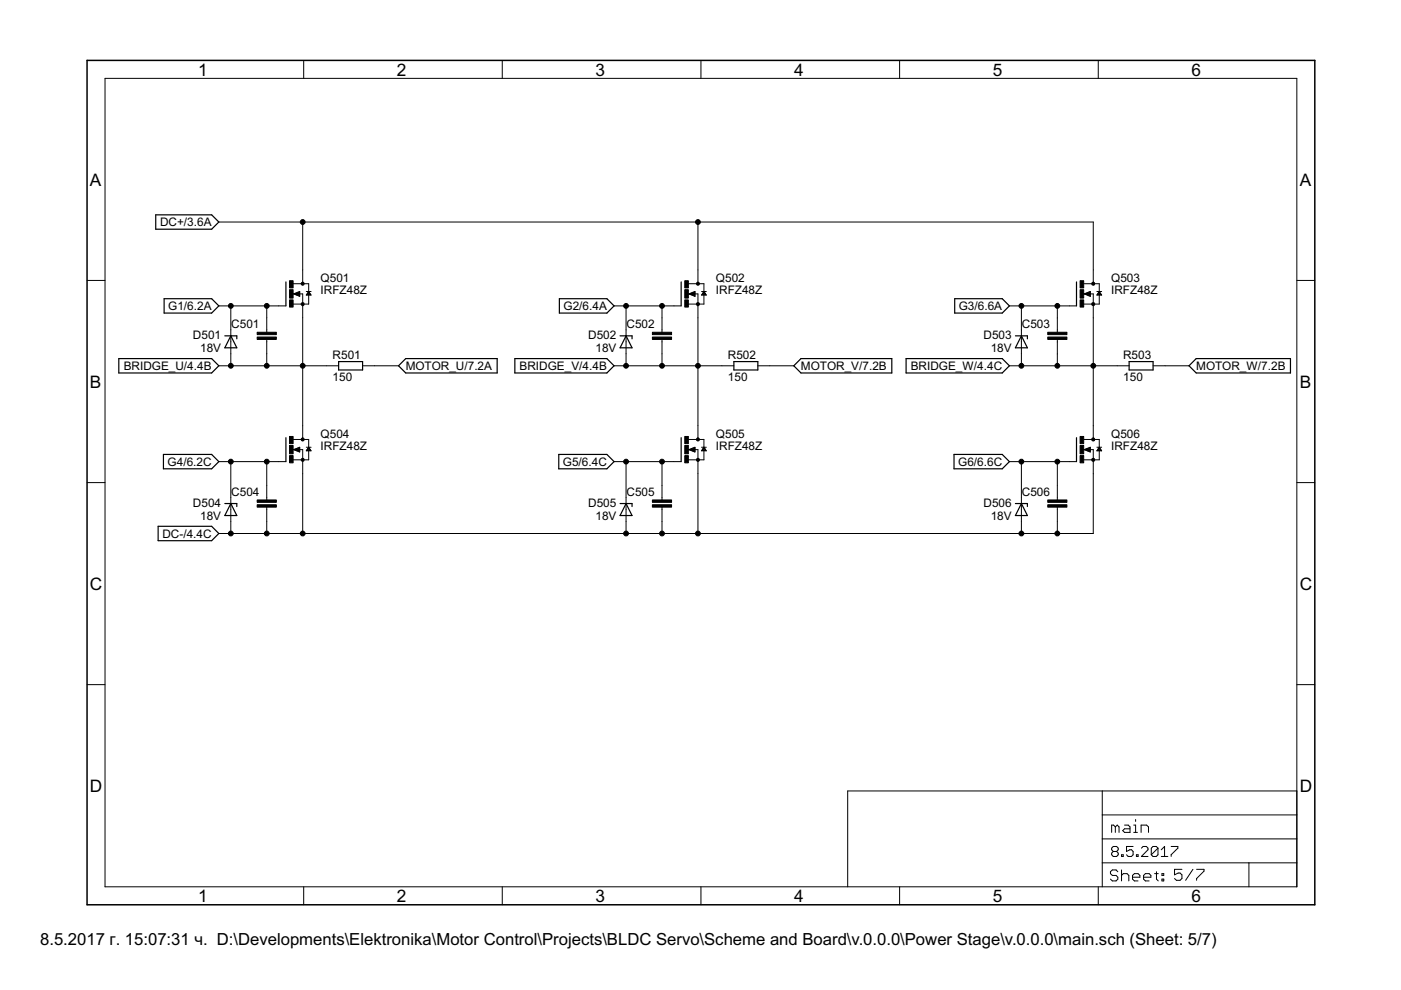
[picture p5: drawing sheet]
<svg xmlns="http://www.w3.org/2000/svg" width="297mm" height="210mm" viewBox="0 0 297 210" stroke-linecap="round" stroke-linejoin="round" font-family="sans-serif">
<g fill="#000" stroke="#000" stroke-width=".25">
<path d="M33 45.6v3zM33 48.6h11.9zM33 45.6h11.9zM44.9 48.6l1.5-1.5zM44.9 45.6l1.5 1.5zM60.6 59.8v5.1zM144.4 59.8v5.1zM228.2 59.8v5.1zM25.2 76v3.1zM34.8 63.3v3.1zM25.2 79.1h19.7zM25.2 76h19.7z"/>
<path d="M34.8 66.4h10.1zM34.8 63.3h10.1zM44.9 79.1l1.5-1.5zM44.9 76l1.5 1.6zM44.9 66.4l1.5-1.5zM44.9 63.3l1.5 1.6zM47.7 71.2h1.2zM47.7 73.7h2.5zM48.9 71.2l-1.2 2.5zM48.9 71.2h1.3zM48.9 71.2l1.3 2.5zM50.2 71.2v.6z"/>
<path d="M71.8 78.4h5.1zM71.8 76.7v1.7zM71.8 76.7h5.1zM76.9 76.7v1.7zM84.5 77.6l1.5-1.6zM84.5 77.6l1.5 1.5zM86 76h19.4zM86 79.1h19.4zM105.4 76v3.1zM109.2 76v3.1zM118.6 63.3v3.1zM109.2 79.1h19.5z"/>
<path d="M109.2 76h19.5zM118.6 66.4h10.1zM118.6 63.3h10.1zM130.2 77.6l-1.5 1.5zM128.7 76l1.5 1.6zM130.2 64.9l-1.5 1.5zM128.7 63.3l1.5 1.6zM131.5 71.2h1.2zM131.5 73.7h2.5zM132.7 71.2l-1.2 2.5zM132.7 71.2h1.3zM132.7 71.2l1.3 2.5z"/>
<path d="M134 71.2v.6zM155.6 78.4h5.1zM155.6 76.7v1.7zM155.6 76.7h5.1zM160.7 76.7v1.7zM168.3 77.6l1.5-1.6zM168.3 77.6l1.5 1.5zM169.8 76h19.3zM169.8 79.1h19.3zM189.1 76v3.1zM192.1 76v3.1zM202.4 63.3v3.1z"/>
<path d="M192.1 79.1h20.4zM192.1 76h20.4zM202.4 66.4h10.1zM202.4 63.3h10.1zM214 77.6l-1.5 1.5zM212.5 76l1.5 1.6zM214 64.9l-1.5 1.5zM212.5 63.3l1.5 1.6zM215.3 71.2h1.3zM215.3 73.7h2.5zM216.6 71.2l-1.3 2.5zM216.6 71.2h1.2z"/>
<path d="M216.6 71.2l1.2 2.5zM217.8 71.2v.6zM239.4 78.4h5.1zM239.4 76.7v1.7zM239.4 76.7h5.1zM244.5 76.7v1.7zM252.1 77.6l1.5-1.6zM252.1 77.6l1.5 1.5zM253.6 76h20zM253.6 79.1h20zM273.6 76v3.1zM34.6 96.4v3z"/>
<path d="M34.6 99.4h10.3zM34.6 96.4h10.3zM44.9 99.4l1.5-1.5zM44.9 96.4l1.5 1.5zM60.6 92.8v5.1zM118.5 96.4v3zM118.5 99.4h10.2zM118.5 96.4h10.2zM130.2 97.9l-1.5 1.5zM128.7 96.4l1.5 1.5zM144.4 92.8v5.1zM202.3 96.4v3z"/>
<path d="M202.3 99.4h10.2zM202.3 96.4h10.2zM214 97.9l-1.5 1.5zM212.5 96.4l1.5 1.5zM228.2 92.8v5.1zM33.5 111.6v3zM33.5 114.6h11.4zM33.5 111.6h11.4zM44.9 114.6l1.5-1.5zM44.9 111.6l1.5 1.5zM47.7 106.8h1.2zM47.7 109.3h2.5z"/>
<path d="M48.9 106.8l-1.2 2.5zM48.9 106.8h1.3zM48.9 106.8l1.3 2.5zM50.2 106.8v.6zM131.5 106.8h1.2zM131.5 109.3h2.5zM132.7 106.8l-1.2 2.5zM132.7 106.8h1.3zM132.7 106.8l1.3 2.5zM134 106.8v.6zM215.3 106.8h1.3zM215.3 109.3h2.5z"/>
<path d="M216.6 106.8l-1.3 2.5zM216.6 106.8h1.2zM216.6 106.8l1.2 2.5zM217.8 106.8v.6z"/>
</g>
<g fill="#000" stroke="#000" stroke-width=".21">
<path d="M22.3 16.6v171.4zM64.4 12.8v3.8zM106.5 12.8v3.8zM148.6 12.8v3.8zM190.7 12.8v3.8zM232.9 12.8v3.8zM22.3 16.6h252.7zM18.5 59.5h3.8zM46.4 47.1h17.8zM64.2 59.8v.4zM64.2 57.2v2.6zM64.2 47.1v10.1z"/>
<path d="M64.2 47.1h83.8zM148 59.8v.4zM148 57.2v2.6zM148 47.1h83.8zM148 47.1v10.1zM231.8 59.8v.4zM231.8 57.2v2.6zM231.8 47.1v10.1zM275 59.5h3.8zM46.4 77.6h2.5zM46.4 64.9h2.5zM48.9 72.5v2.5z"/>
<path d="M48.9 69.9v2.6zM48.9 77.6h7.7zM48.9 75v2.6zM48.9 64.9h7.7zM48.9 64.9v5zM56.6 67.4v2.5zM56.6 72.5v2.5zM56.6 69.9v.5zM56.6 72v.5zM56.6 77.6h7.6zM56.6 75v2.6zM56.6 64.9h2.5z"/>
<path d="M56.6 64.9v2.5zM59.1 64.9h1.5zM62 62.3h2.2zM62.1 64.5h2.1zM62.3 62.3l1.2 .5zM62.3 62.3h1.2zM62.5 62.2h1zM62.6 62.5h.9zM62.8 62.1h.7zM62.9 62.6h.6zM63.1 62h.4zM63.2 62.7h.3z"/>
<path d="M63.5 61.8v1zM62.3 62.3l1.2-.5zM64.2 64.9v2.5zM64.2 64.5v.4zM62.2 60.2h2zM64.2 62.3v2.2zM64.2 67.4v10.2zM64.2 77.6h5.1zM64.9 62.6h1.1zM64.9 61.8h.5zM65 62.5h.9zM65.1 62.3h.7z"/>
<path d="M65.2 62.2h.5zM65.3 62.1h.3zM65.3 62h.3zM65.4 61.8l-.5 .8zM65.4 61.8h.6zM64.2 60.2h1.2zM65.4 60.2v1.6zM65.4 62.4v2.1zM64.2 64.5h1.2zM65.4 61.8l.6 .8zM69.3 77.6h2.5zM76.9 77.6h2.5z"/>
<path d="M79.4 77.6h5.1zM130.2 77.6h2.5zM130.2 64.9h2.5zM132.7 72.5v2.5zM132.7 69.9v2.6zM132.7 77.6h7.7zM132.7 75v2.6zM132.7 64.9h7.7zM132.7 64.9v5zM140.4 67.4v2.5zM140.4 72.5v2.5zM140.4 69.9v.5z"/>
<path d="M140.4 72v.5zM140.4 77.6h7.6zM140.4 75v2.6zM140.4 64.9h2.5zM140.4 64.9v2.5zM142.9 64.9h1.5zM145.8 62.3h2.2zM145.9 64.5h2.1zM146.1 62.3l1.2 .5zM146.1 62.3h1.2zM146.3 62.2h1zM146.4 62.5h.9z"/>
<path d="M146.6 62.1h.7zM146.7 62.6h.6zM146.9 62h.4zM147 62.7h.3zM147.3 61.8v1zM146.1 62.3l1.2-.5zM148 64.9v2.5zM148 64.5v.4zM146 60.2h2zM148 62.3v2.2zM148 67.4v10.2zM148 77.6h5.1z"/>
<path d="M148.7 62.6h1.1zM148.7 61.8h.5zM148.8 62.5h.9zM148.9 62.3h.7zM149 62.2h.5zM149.1 62.1h.3zM149.1 62h.3zM149.2 61.8l-.5 .8zM149.2 61.8h.6zM148 60.2h1.2zM149.2 60.2v1.6zM149.2 62.4v2.1z"/>
<path d="M148 64.5h1.2zM149.2 61.8l.6 .8zM153.1 77.6h2.5zM160.7 77.6h2.5zM163.2 77.6h5.1zM214 64.9h2.6zM216.6 72.5v2.5zM216.6 69.9v2.6zM214 77.6h2.6zM216.6 75v2.6zM216.6 64.9h7.6zM216.6 64.9v5z"/>
<path d="M224.2 67.4v2.5zM224.2 72.5v2.5zM224.2 69.9v.5zM224.2 72v.5zM216.6 77.6h7.6zM224.2 75v2.6zM224.2 64.9h2.5zM224.2 64.9v2.5zM226.7 64.9h1.5zM229.6 62.3h2.2zM229.8 64.5h2zM229.9 62.3l1.3 .5z"/>
<path d="M229.9 62.3h1.3zM230.1 62.2h1.1zM230.2 62.5h1zM230.4 62.1h.8zM230.5 62.6h.7zM230.7 62h.5zM230.8 62.7h.4zM231.2 61.8v1zM229.9 62.3l1.3-.5zM231.8 64.9v2.5zM231.8 64.5v.4zM229.8 60.2h2z"/>
<path d="M231.8 62.3v2.2zM231.8 67.4v10.2zM224.2 77.6h7.6zM232.6 62.6h1zM232.6 61.8h.5zM232.6 62.5h.9zM232.7 62.3h.7zM232.8 62.2h.5zM232.9 62.1h.3zM232.9 62h.3zM233.1 61.8l-.5 .8zM233.1 61.8h.5z"/>
<path d="M231.8 60.2h1.3zM233.1 60.2v1.6zM233.1 62.4v2.1zM231.8 64.5h1.3zM233.1 61.8l.5 .8zM236.9 77.6h2.5zM231.8 77.6h5.1zM244.5 77.6h2.5zM247 77.6h5.1zM46.4 97.9h2.5zM48.9 97.9h7.7zM56.6 97.9h2.5z"/>
<path d="M59.1 97.9h1.5zM62 95.3h2.2zM62.1 97.5h2.1zM62.3 95.3l1.2 .5zM62.4 95.4h1.1zM62.5 95.2h1zM62.7 95.5h.8zM62.8 95.1h.7zM63 95.6h.5zM63.1 95h.4zM63.3 95.7h.2zM63.4 94.9h.1z"/>
<path d="M63.5 94.8v1zM62.3 95.3l1.2-.5zM64.2 92.8v.4zM64.2 97.5v.4zM62.2 93.2h2zM64.2 90.3v2.5zM64.2 95.3v2.2zM64.2 77.6v12.7zM64.9 95.6h1.1zM64.9 94.8h.5zM65 95.5h.9zM65.1 95.4h.7z"/>
<path d="M65.2 95.2h.5zM65.2 95.1h.4zM65.3 95h.3zM65.4 94.8l-.5 .8zM65.4 94.8h.6zM64.2 93.2h1.2zM65.4 93.2v1.6zM65.4 95.5v2zM64.2 97.5h1.2zM65.4 94.8l.6 .8zM130.2 97.9h2.5zM132.7 97.9h7.7z"/>
<path d="M140.4 97.9h2.5zM142.9 97.9h1.5zM145.8 95.3h2.2zM145.9 97.5h2.1zM146.1 95.3l1.2 .5zM146.2 95.4h1.1zM146.3 95.2h1zM146.5 95.5h.8zM146.6 95.1h.7zM146.8 95.6h.5zM146.9 95h.4zM147.1 95.7h.2z"/>
<path d="M147.2 94.9h.1zM147.3 94.8v1zM146.1 95.3l1.2-.5zM148 92.8v.4zM148 97.5v.4zM146 93.2h2zM148 90.3v2.5zM148 95.3v2.2zM148 77.6v12.7zM148.7 95.6h1.1zM148.7 94.8h.5zM148.8 95.5h.9z"/>
<path d="M148.9 95.4h.7zM149 95.2h.5zM149 95.1h.5zM149.1 95h.3zM149.2 94.8l-.5 .8zM149.2 94.8h.6zM148 93.2h1.2zM149.2 93.2v1.6zM149.2 95.5v2zM148 97.5h1.2zM149.2 94.8l.6 .8zM214 97.9h2.6z"/>
<path d="M216.6 97.9h7.6zM224.2 97.9h2.5zM226.7 97.9h1.5zM229.6 95.3h2.2zM229.8 97.5h2zM229.9 95.3l1.3 .5zM230 95.4h1.2zM230.1 95.2h1.1zM230.3 95.5h.9zM230.4 95.1h.8zM230.6 95.6h.6zM230.7 95h.5z"/>
<path d="M230.9 95.7h.3zM231 94.9h.2zM231.2 94.8v1zM229.9 95.3l1.3-.5zM231.8 92.8v.4zM231.8 97.5v.4zM229.8 93.2h2zM231.8 90.3v2.5zM231.8 95.3v2.2zM231.8 77.6v12.7zM232.6 95.6h1zM232.6 94.8h.5z"/>
<path d="M232.6 95.5h.9zM232.7 95.4h.7zM232.8 95.2h.5zM232.9 95.1h.4zM232.9 95h.3zM233.1 94.8l-.5 .8zM233.1 94.8h.5zM231.8 93.2h1.3zM233.1 93.2v1.6zM233.1 95.5v2zM231.8 97.5h1.3zM233.1 94.8l.5 .8z"/>
<path d="M18.5 102.3h3.8zM46.4 113.1h2.5zM48.9 108v2.6zM48.9 105.5v2.5zM48.9 113.1h7.7zM48.9 110.6v2.5zM48.9 97.9v7.6zM56.6 103v2.5zM56.6 108v2.6zM56.6 105.5v.5zM56.6 107.5v.5zM56.6 113.1h7.6z"/>
<path d="M56.6 110.6v2.5zM56.6 97.9v5.1zM64.2 97.9v2.5zM64.2 100.4v12.7zM64.2 113.1h68.5zM132.7 108v2.6zM132.7 105.5v2.5zM132.7 113.1h7.7zM132.7 110.6v2.5zM132.7 97.9v7.6zM140.4 103v2.5zM140.4 108v2.6z"/>
<path d="M140.4 105.5v.5zM140.4 107.5v.5zM140.4 113.1h7.6zM140.4 110.6v2.5zM140.4 97.9v5.1zM148 97.9v2.5zM148 113.1h68.6zM148 100.4v12.7zM216.6 108v2.6zM216.6 105.5v2.5zM216.6 113.1h7.6zM216.6 110.6v2.5z"/>
<path d="M216.6 97.9v7.6zM224.2 103v2.5zM224.2 108v2.6zM224.2 105.5v.5zM224.2 107.5v.5zM224.2 113.1h7.6zM224.2 110.6v2.5zM224.2 97.9v5.1zM231.8 97.9v2.5zM231.8 100.4v12.7zM275 102.3h3.8zM18.5 145.2h3.8z"/>
<path d="M275 145.2h3.8zM179.7 167.7h54zM233.7 167.7h41.3zM233.7 177.9h41.3zM233.7 172.8v5.1zM233.7 172.8h41.3zM233.7 167.7v5.1zM235.7 174.9v1.6zM235.7 174.9h.4zM236 179.5l-.3 .3zM236 179.5h.7zM236.1 174.9l.4 .4z"/>
<path d="M236.5 175.3v1.2zM236.5 175.3l.4-.4zM236.7 179.5l.4 .3zM236.9 174.9l.4 .4zM237.1 179.8v.4zM237.3 175.3v1.2zM238 176.1l.4-.4zM238.4 174.9h.8zM238 176.1l.4 .4zM238.4 175.7h1.2zM238.8 179.5v1zM239.2 174.9l.4 .4z"/>
<path d="M239.6 175.3v1.2zM238.4 176.5h1.2zM238.8 179.5h1.4zM240.4 174.9h.4zM240.4 176.5h.8zM240.8 174.9v1.6zM240.8 173.8v.4zM241.9 174.9v1.6zM241.9 174.9h1.2zM242.4 179.5l-.4 .3zM242.4 179.5h.7zM243.1 174.9l.4 .4z"/>
<path d="M243.1 179.5l.3 .3zM243.5 175.3v1.2zM244.5 179.5l-.4 .3zM244.5 179.5h.7zM245.2 179.5l.3 .3zM245.5 179.8v1.4zM246.9 179.5v2.1zM248.3 179.5h1.4zM249.7 179.5v.3zM248.3 181.2l1.4-1.4zM275 172.8v5.1zM275 167.7v5.1z"/>
<path d="M22.3 188h252.7zM64.4 188v3.8zM106.5 188v3.8zM148.6 188v3.8zM179.7 167.7v20.3zM190.7 188v3.8zM232.9 188v3.8zM233.7 182.9v5.1zM233.7 177.9v5zM235.4 184.8v.4zM235.4 185.2l.4 .4zM235.7 180.9v.3z"/>
<path d="M236 180.5l-.3 .4zM235.7 179.8v.4zM235.4 184.8l.4-.4zM235.8 185.6h.8zM235.4 186.4l.4 .4zM235.7 181.2l.3 .4zM235.7 180.2l.3 .3zM236 180.5h.7zM235.8 184.4h.8zM236.6 185.6l.4 .4zM235.8 186.8h.8zM236.7 180.5l.4 .4z"/>
<path d="M236 181.6h.7zM236.6 184.4l.4 .4zM237 186v.4zM237 186.4l-.4 .4zM237.1 180.2l-.4 .3zM237.1 180.9v.3zM237.1 181.2l-.4 .4zM237.8 181.2v.4zM237.8 181.2h.3zM237.8 184.4v2.4zM237.8 185.6l.4-.4zM238.1 181.2v.4z"/>
<path d="M237.8 181.6h.3zM238.2 185.2h.8zM238.8 180.5l.7-.3zM239 185.2l.3 .4zM238.8 181.2l.4 .4zM239.3 185.6v1.2zM239.5 180.2h.4zM239.9 180.2l.3 .3zM239.2 181.6h.7zM240.1 185.6v.8zM240.1 185.6l.4-.4zM240.2 180.5v.7z"/>
<path d="M240.2 181.2l-.3 .4zM240.1 186.4l.4 .4zM240.5 185.2h.8zM240.9 181.2v.4zM240.9 181.2h.4zM240.5 186.8h.8zM241.3 185.2l.4 .4zM241.3 181.2v.4zM240.9 181.6h.4zM241.7 185.6v.4zM240.1 186h1.6zM243.4 180.2l-1.4 1.4z"/>
<path d="M242.5 185.6v.8zM242.5 185.6l.3-.4zM242.5 186.4l.3 .4zM242.8 185.2h.8zM242 181.6h1.4zM243.4 179.8v.4zM242.8 186.8h.8zM243.6 185.2l.4 .4zM244 185.6v.4zM242.5 186h1.5zM244.1 179.8v1.4zM244.1 181.2l1.4-1.4z"/>
<path d="M244.1 181.2l.4 .4zM244.8 185.2h.8zM244.5 181.6h.7zM245.2 184.8v1.6zM245.2 186.4l.4 .4zM245.5 181.2l-.3 .4zM246.9 179.5l-.7 .7zM246.2 181.6h1.4zM246.4 185.2h.3zM246.4 185.2v.4zM246.4 186.4h.3zM246.4 186.4v.4z"/>
<path d="M246.7 185.2v.4zM246.4 185.6h.3zM246.7 186.4v.4zM246.4 186.8h.3zM248.3 181.2v.4zM249 184.3v1.2zM249 185.5l.8-.4zM249 186.3l.4 .3zM249.8 185.1h.4zM250.2 185.1l.4 .4zM249.4 186.6h.8zM249 184.3h1.6z"/>
<path d="M250.6 185.5v.8zM250.2 186.6l.4-.3zM252.9 184.3l-1.5 2.3zM253.7 184.3h1.6zM253.7 186.3v.3zM255.3 184.3v.4zM255.3 184.7l-1.6 1.6zM264.8 182.9v5.1zM264.8 182.9h10.2zM233.7 182.9h31.1zM275 182.9v5.1zM275 177.9v5z"/>
<path d="M275 16.6v171.4z"/>
<path d="M231.5 59.9h.5v.5h-.5z" fill-rule="evenodd"/>
<path d="M231.5 64.2h.5v.5h-.5z" fill-rule="evenodd"/>
<path d="M231.5 92.9h.5v.5h-.5z" fill-rule="evenodd"/>
<path d="M231.5 97.3h.5v.4h-.5z" fill-rule="evenodd"/>
<circle cx="64.2" cy="47.1" r=".51"/>
<circle cx="148" cy="47.1" r=".51"/>
<circle cx="48.9" cy="64.9" r=".51"/>
<circle cx="48.9" cy="77.6" r=".51"/>
<circle cx="56.6" cy="64.9" r=".51"/>
<circle cx="56.6" cy="77.6" r=".51"/>
<circle cx="64.2" cy="64.5" r=".33"/>
<circle cx="64.2" cy="60.2" r=".33"/>
<circle cx="64.2" cy="77.6" r=".51"/>
<circle cx="132.7" cy="77.6" r=".51"/>
<circle cx="132.7" cy="64.9" r=".51"/>
<circle cx="140.4" cy="77.6" r=".51"/>
<circle cx="140.4" cy="64.9" r=".51"/>
<circle cx="148" cy="77.6" r=".51"/>
<circle cx="148" cy="60.2" r=".32"/>
<circle cx="148" cy="64.5" r=".32"/>
<circle cx="216.6" cy="64.9" r=".51"/>
<circle cx="216.6" cy="77.6" r=".51"/>
<circle cx="224.2" cy="64.9" r=".51"/>
<circle cx="224.2" cy="77.6" r=".51"/>
<circle cx="231.8" cy="77.6" r=".51"/>
<circle cx="48.9" cy="97.9" r=".51"/>
<circle cx="56.6" cy="97.9" r=".51"/>
<circle cx="64.2" cy="93.2" r=".33"/>
<circle cx="64.2" cy="97.5" r=".33"/>
<circle cx="132.7" cy="97.9" r=".51"/>
<circle cx="140.4" cy="97.9" r=".51"/>
<circle cx="148" cy="97.5" r=".33"/>
<circle cx="148" cy="93.2" r=".33"/>
<circle cx="216.6" cy="97.9" r=".51"/>
<circle cx="224.2" cy="97.9" r=".51"/>
<circle cx="48.9" cy="113.1" r=".51"/>
<circle cx="56.6" cy="113.1" r=".51"/>
<circle cx="64.2" cy="113.1" r=".51"/>
<circle cx="132.7" cy="113.1" r=".51"/>
<circle cx="140.4" cy="113.1" r=".51"/>
<circle cx="148" cy="113.1" r=".51"/>
<circle cx="216.6" cy="113.1" r=".51"/>
<circle cx="224.2" cy="113.1" r=".51"/>
</g>
<g fill="#000" stroke="#000" stroke-width=".21">
<path d="M61.4 59.5h.7v1.5h-.7zM145.2 59.5h.7v1.5h-.7zM229 59.5h.8v1.5h-.8zM54.5 71.5h4.1v.5h-4.1zM54.5 70.4h4.1v.6h-4.1zM61.4 63.6h.7v1.5h-.7zM61.4 61.4h.7v1.8h-.7zM138.3 71.5h4.1v.5h-4.1zM138.3 70.4h4.1v.6h-4.1zM145.2 63.6h.7v1.5h-.7zM145.2 61.4h.7v1.8h-.7zM222.1 71.5h4.1v.5h-4.1z"/>
<path d="M222.1 70.4h4.1v.6h-4.1zM229 63.6h.8v1.5h-.8zM229 61.4h.8v1.8h-.8zM61.4 96.6h.7v1.5h-.7zM61.4 92.5h.7v1.6h-.7zM61.4 94.4h.7v1.8h-.7zM145.2 96.6h.7v1.5h-.7zM145.2 92.5h.7v1.6h-.7zM145.2 94.4h.7v1.8h-.7zM229 96.6h.8v1.5h-.8zM229 92.5h.8v1.6h-.8zM229 94.4h.8v1.8h-.8z"/>
<path d="M54.5 107h4.1v.5h-4.1zM54.5 106h4.1v.5h-4.1zM138.3 107h4.1v.5h-4.1zM138.3 106h4.1v.5h-4.1zM222.1 107h4.1v.5h-4.1zM222.1 106h4.1v.5h-4.1z"/>
</g>
<path d="M18.5 12.8v179zM18.5 12.8h260.3zM18.5 191.8h260.3zM278.8 12.8v179z" fill="#000" stroke="#000" stroke-width=".32"/>
<g font-size="4.1">
<text x="42" y="16">1</text>
<text x="84.1" y="16">2</text>
<text x="126.3" y="16">3</text>
<text x="168.4" y="16">4</text>
<text x="210.5" y="16">5</text>
<text x="252.6" y="16">6</text>
<text x="19.1" y="39.3">A</text>
<text x="275.6" y="39.3">A</text>
<text x="19.1" y="82.2">B</text>
<text x="275.6" y="82.2">B</text>
<text x="19.1" y="125">C</text>
<text x="275.6" y="125">C</text>
<text x="19.1" y="167.9">D</text>
<text x="275.6" y="167.9">D</text>
<text x="42" y="191.2">1</text>
<text x="84.1" y="191.2">2</text>
<text x="126.3" y="191.2">3</text>
<text x="168.4" y="191.2">4</text>
<text x="210.5" y="191.2">5</text>
<text x="252.6" y="191.2">6</text>
</g>
<text font-size="4" x="8.5" y="200.4">8.5.2017 г. 15:07:31 ч. D:\Developments\Elektronika\Motor Control\Projects\BLDC Servo\Scheme and Board\v.0.0.0\Power Stage\v.0.0.0\main.sch (Sheet: 5/7)</text>
<g font-size="2.8">
<text x="33.9" y="48">DC+/3.6A</text>
<text x="68" y="59.8">Q501</text>
<text x="151.8" y="59.8">Q502</text>
<text x="235.6" y="59.8">Q503</text>
<text x="35.7" y="65.7">G1/6.2A</text>
<text x="68" y="62.3">IRFZ48Z</text>
<text x="119.5" y="65.7">G2/6.4A</text>
<text x="151.8" y="62.3">IRFZ48Z</text>
<text x="203.3" y="65.7">G3/6.6A</text>
<text x="235.6" y="62.3">IRFZ48Z</text>
<text x="40.9" y="71.8">D501</text>
<text x="49" y="69.6">C501</text>
<text x="124.7" y="71.8">D502</text>
<text x="132.8" y="69.6">C502</text>
<text x="208.5" y="71.8">D503</text>
<text x="216.7" y="69.6">C503</text>
<text x="42.4" y="74.6">18V</text>
<text x="70.5" y="76.1">R501</text>
<text x="126.2" y="74.6">18V</text>
<text x="154.3" y="76.1">R502</text>
<text x="210.1" y="74.6">18V</text>
<text x="238.1" y="76.1">R503</text>
<text x="26.2" y="78.4">BRIDGE_U/4.4B</text>
<text x="70.5" y="80.9">150</text>
<text x="86" y="78.4">MOTOR_U/7.2A</text>
<text x="110.2" y="78.4">BRIDGE_V/4.4B</text>
<text x="154.3" y="80.9">150</text>
<text x="169.8" y="78.4">MOTOR_V/7.2B</text>
<text x="193.1" y="78.4">BRIDGE_W/4.4C</text>
<text x="238.1" y="80.9">150</text>
<text x="253.6" y="78.4">MOTOR_W/7.2B</text>
<text x="68" y="95.3">IRFZ48Z</text>
<text x="68" y="92.8">Q504</text>
<text x="151.8" y="95.3">IRFZ48Z</text>
<text x="151.8" y="92.8">Q505</text>
<text x="235.6" y="95.3">IRFZ48Z</text>
<text x="235.6" y="92.8">Q506</text>
<text x="35.5" y="98.8">G4/6.2C</text>
<text x="119.3" y="98.8">G5/6.4C</text>
<text x="203.2" y="98.8">G6/6.6C</text>
<text x="40.9" y="107.4">D504</text>
<text x="49" y="105.1">C504</text>
<text x="124.7" y="107.4">D505</text>
<text x="132.8" y="105.1">C505</text>
<text x="208.5" y="107.4">D506</text>
<text x="216.7" y="105.1">C506</text>
<text x="34.5" y="114">DC-/4.4C</text>
<text x="42.4" y="110.2">18V</text>
<text x="126.2" y="110.2">18V</text>
<text x="210.1" y="110.2">18V</text>
</g>
</svg>
